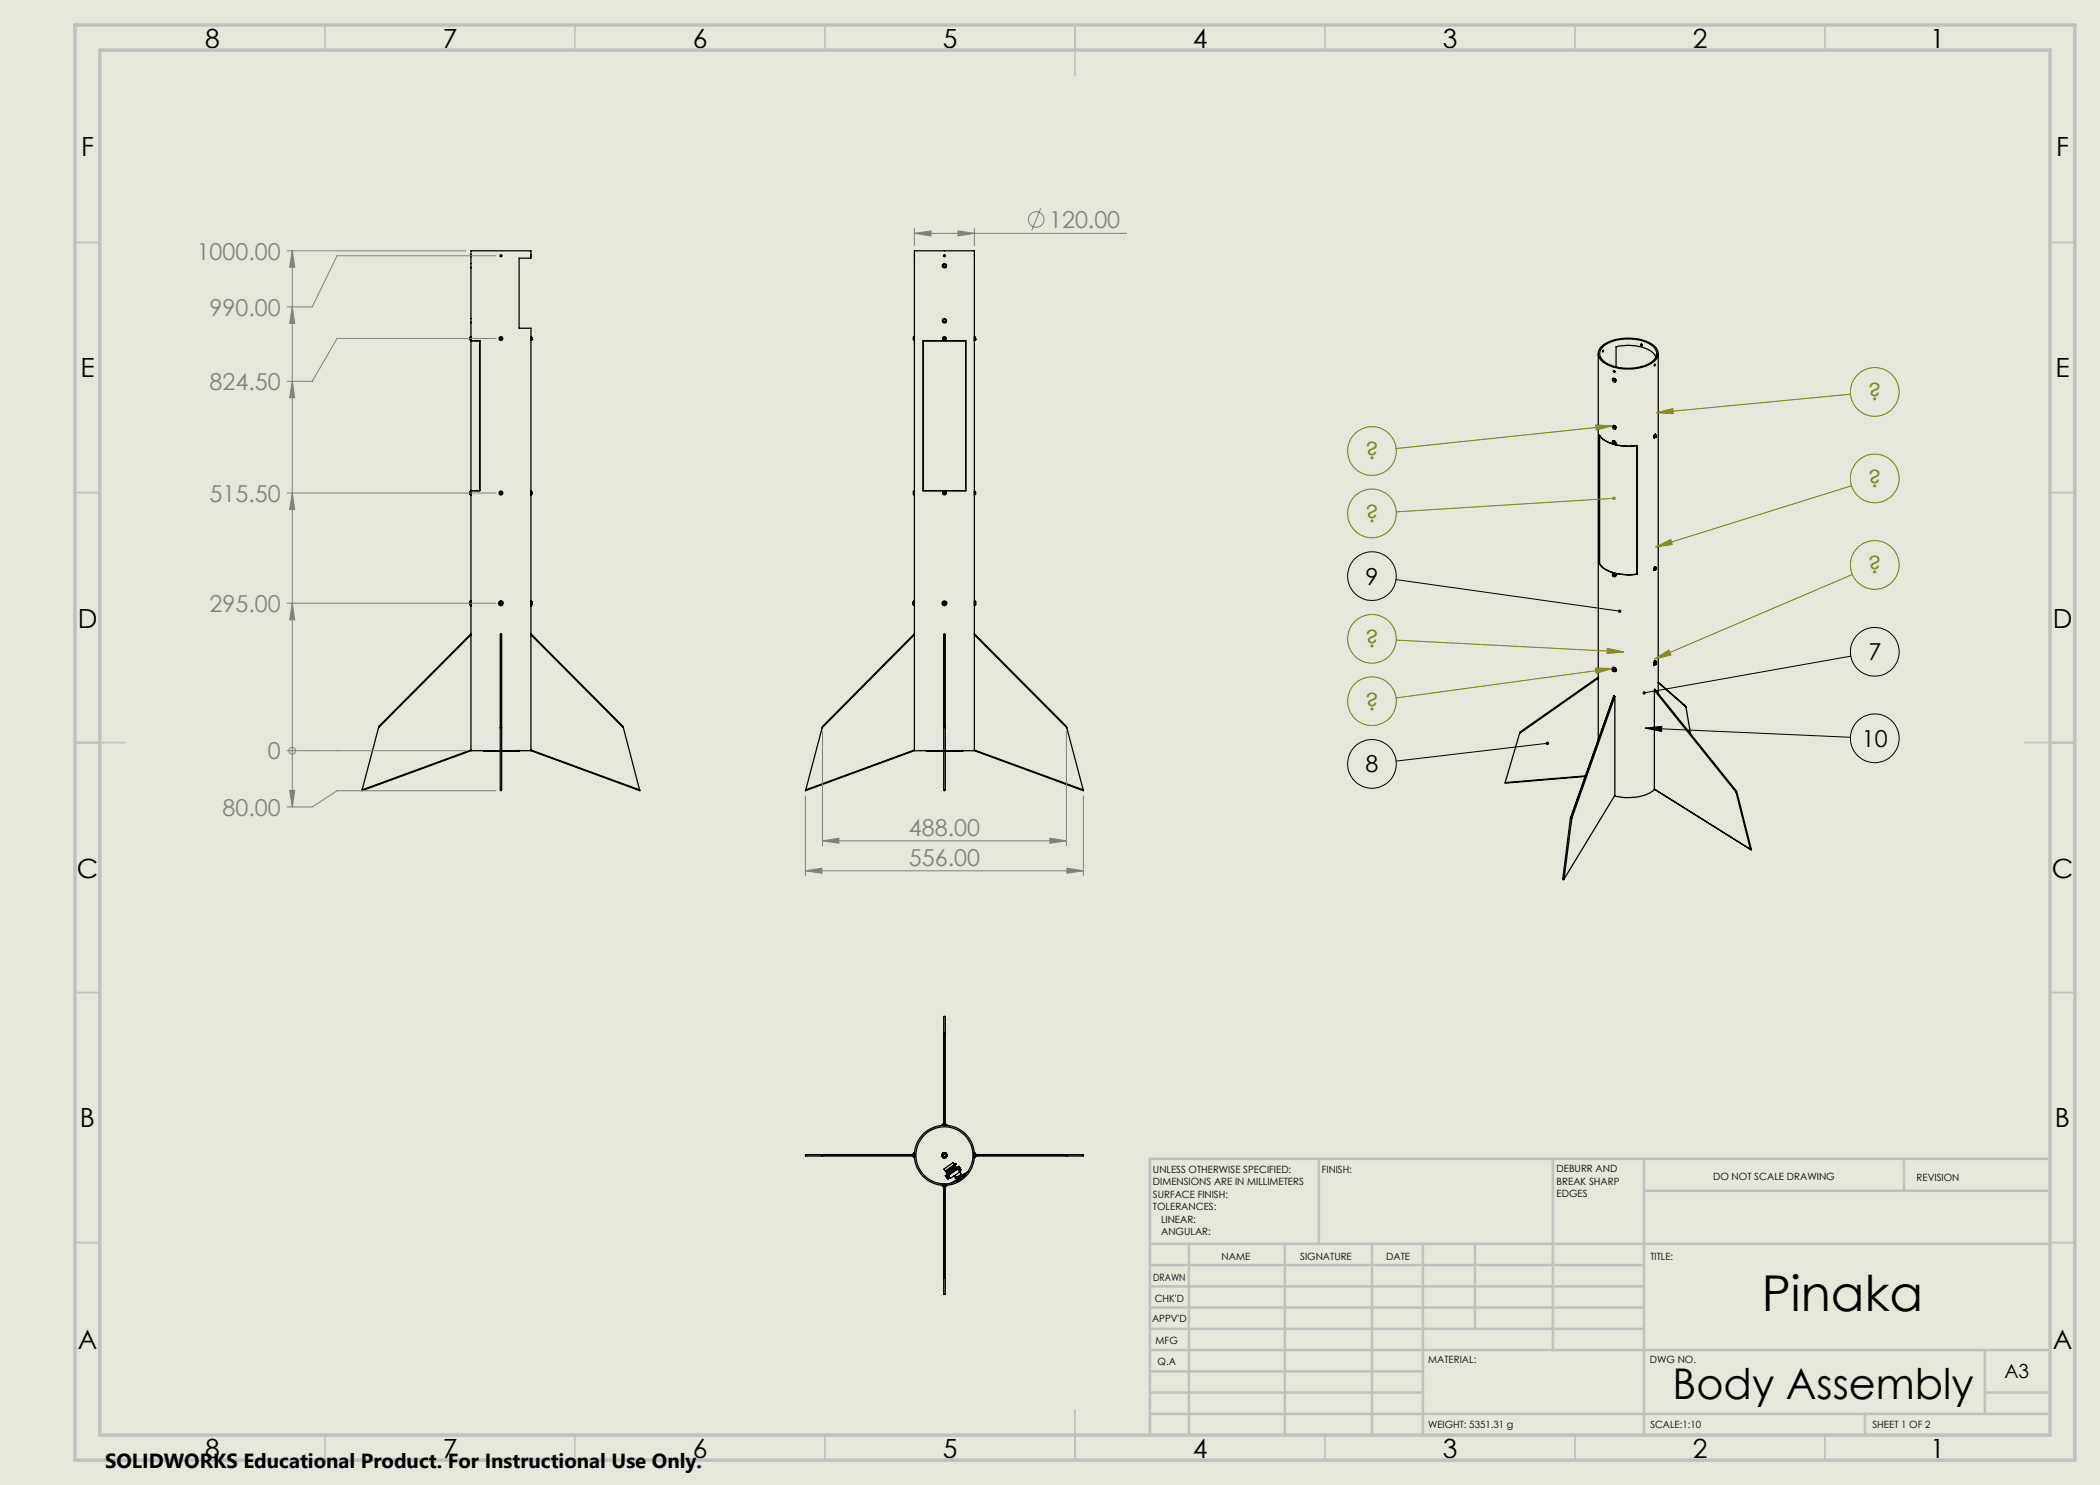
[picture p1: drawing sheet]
<svg xmlns="http://www.w3.org/2000/svg" width="420mm" height="297mm" viewBox="0 0 420 297" stroke-linecap="round" stroke-linejoin="round" font-family="sans-serif">
<path d="M0 0h420v297h-420z" fill="none" stroke="#e6e6db" stroke-width=".2"/>
<path d="M0 0h420v297h-420z" fill="#e6e6db"/>
<g fill="none" stroke="#000" stroke-width=".25">
<path d="M94.2 67.3a.46 .46 0 0 0 0 .8M94.2 67.3v.8M94.2 68.1h.1M94.2 67.3h.1M94.2 68.2h1.8zM94.2 67.3v-17.1h12v1.4h-2.4v14h2.4v1.7M94.2 68.1v30.1M96 68.2v29.9M100 67.7l.1 .1M100.1 67.8h.1M100.2 67.6l-.2 .1M100.2 67.6h.1"/>
<path d="M100.3 67.6v.2M100.3 67.8h-.1M106.2 67.5v.4M106.2 68.1h.1M106.2 67.3h.1M106.2 67.3l.2 .2v.4M106.2 67.3v30.9M106.4 67.9l-.2 .2M106.4 67.9h.1M182.8 67.3l-.1 .2v.4l.1 .2M182.8 67.3v.8M182.8 68.1h.1"/>
<path d="M182.8 67.3h.1M182.9 67.3v.8M182.9 68.1v30.9M182.9 67.3v-17.1h12v17.1M182.9 67.5v.4M184.6 68.2h8.5v29.9h-8.5zM188.8 67.7v.1M188.8 67.8h.1M188.9 67.6l-.1 .1M188.9 67.6h.1M189 67.6v.2M189 67.8h-.1"/>
<path d="M194.9 67.3v30.9M194.9 67.5v.4M194.9 68.1h.1M194.9 67.3h.1M194.9 67.3l.2 .2v.4M194.9 67.3v.8M195.1 67.9l-.2 .2M195.1 67.9h.1M319.7 70.7v77.2M320.2 69.4a9.3 9.3 0 0 1 8.2-1.4 4.1 4.1 0 0 1 3.2 2.4 2.56 2.56 0 0 1-1.9 2.6 9.8 9.8 0 0 1-9.2-.6 1.88 1.88 0 0 1-.3-3zM320.4 69.6a8.4 8.4 0 0 1 7.5-1.6 4 4 0 0 1 3.4 2.5 2.66 2.66 0 0 1-2 2.5 9.2 9.2 0 0 1-8.6-.8 1.72 1.72 0 0 1-.3-2.6zM322.8 74.2l.2 .2"/>
<path d="M322.8 75.7l.1 .3 .2 .1M328.3 68.8l.2 .2M331 72.8v.3l-.1 .1zM331.2 71.4a4.9 4.9 0 0 0-4-2.2l-1.8-.1-2.2 .3v4M331.6 70.7v68M94.2 98.2a.46 .46 0 0 0 0 .8M94.2 98.2v.8M94.2 98.2h.1M94.2 99h.1M94.2 98.1h1.8zM94.2 98.4v.4M94.2 99v21.2"/>
<path d="M100 98.6l.1 .1M100.1 98.7h.1M100.2 98.5l-.2 .1M100.2 98.5h.1M100.3 98.5v.2M100.3 98.7h-.1M106.2 98.4v.4M106.2 98.2h.1M106.2 99h.1M106.2 99v21.2M106.2 98.2l.2 .2v.4l-.2 .2M106.2 98.2v.8"/>
<path d="M182.7 98.4v.4l.1 .2M182.7 98.4h.1M182.8 98.2l-.1 .2M182.8 98.2v.8M182.8 98.2h.1M182.8 99h.1M182.9 98.4v.4M182.9 99v21.2M188.8 98.7h.1M188.8 98.5v.2M188.9 98.5h.1M188.9 98.5h-.1"/>
<path d="M189 98.7h-.1M189 98.5v.2M194.9 98.2v22M194.9 98.4v.4M194.9 98.2h.1M194.9 99h.1M194.9 98.2a.46 .46 0 0 1 0 .8M194.9 98.2v.8M319.9 87.1a6.3 6.3 0 0 0 5.2 2.1l2.3-.1v25.7a8.7 8.7 0 0 1-7.1-1.6l-.4-.4zM322.5 88.2a.4 .4 0 0 1 .5 .1 .4 .4 0 0 1 .1 .5M322.6 88.5v.1M322.6 88.6l.2 .1"/>
<path d="M322.7 88.5v.1M322.7 88.5h-.1M322.7 88.5h.1M322.7 88.6h-.1M322.7 88.6h.1M322.8 85.2l.1 .2 .2 .1M322.8 88.5l.1 .2M322.8 88.6h.1M322.8 88.6v.1M322.9 88.7h-.1M330.8 87.6h.1M331.1 86.9l-.3 .2v.5"/>
<path d="M331.1 87.4h.1M331.1 87.3l.1 .1M331.1 87.2h.1M331.1 86.9l.1 .3M331.1 86.9l-.2 .1a.29 .29 0 0 0-.2 .3 .29 .29 0 0 0 .3 .3l.2-.2M331.1 87.1l.1 .1-.1 .3zM331.2 87.1l-.1 .3M331.2 87.2v.2M331.2 87.1v.1M322.5 114.7a.4 .4 0 0 1 .5 .1 .4 .4 0 0 1 .1 .5M322.6 115.1l.1 .1M322.6 115v.1"/>
<path d="M322.7 115h.1M322.7 115h-.1M322.7 115l-.1 .1M322.7 115l.1 .1M322.8 115.2h-.1M322.8 115v.2M322.8 115.1l-.1 .1M322.9 115.1h-.1M331.1 113.3h-.2l-.1 .4 .1 .4M331.1 113.9h.1M331.1 113.8l.1 .1M331.1 113.7h.1"/>
<path d="M331.1 113.3l.1 .4M331.1 113.3l-.2 .2a.29 .29 0 0 0-.2 .3 .29 .29 0 0 0 .3 .2l.2-.1M331.1 113.6l.1 .1-.1 .2zM331.1 113.6v.3M331.1 113.6h.1M331.2 113.7v.2M331.2 113.6v.1M94.2 120.2a.57 .57 0 0 0 0 .9M94.2 120.2v.9M94.2 121.1h.1M94.2 120.2h.1M94.2 121.1v29"/>
<path d="M94.2 126.7l-18.4 18.6-.1 .3M94.2 127l-18.5 18.6M100 120.8h.2M100 120.6v.2M100.2 120.5l-.2 .1M100.2 120.5l.1 .1M100.2 126.7l.1 .3v31l-.1 .1-.2-.1v-31zM100.2 126.7v18.6M100.3 120.8h-.1M100.3 120.6v.2M106.2 120.4v.5M106.2 121.1h.1"/>
<path d="M106.2 120.2h.1M106.2 121.1v29M106.2 127l18.5 18.6M106.2 126.7l18.4 18.6 .1 .3M106.2 120.2a.57 .57 0 0 1 0 .9M106.2 120.2v.9M182.8 120.2a.57 .57 0 0 0 0 .9M182.8 120.2v.9M182.8 121.1h.1M182.8 120.2h.1M182.9 120.2v.7M182.9 120.9v.2"/>
<path d="M182.9 120.4v.5M182.9 121.1v29M182.9 127l-18.5 18.6M182.9 126.7l-18.4 18.6-.1 .3M188.7 120.8h.2M188.7 120.6v.2M188.9 120.5l.2 .1M188.9 120.5l-.2 .1M188.9 126.7l.2 .3v31l-.2 .1-.2-.1v-31zM188.9 126.7v18.6M189.1 120.8h-.2M189.1 120.6v.2"/>
<path d="M194.9 120.2v.9M194.9 120.4v.5M194.9 121.1h.1M194.9 120.2h.1M194.9 121.1v29M194.9 126.7l18.4 18.6 .1 .3M194.9 127l18.5 18.6M194.9 120.2a.64 .64 0 0 1 0 .9M319.7 135.4l-15.6 11-.2 .3M319.7 135.6l-15.8 11.1M322.5 133.6a.48 .48 0 0 1 .6 0 .48 .48 0 0 1 0 .6M322.6 133.9v.2"/>
<path d="M322.6 134.1l.1 .1M322.7 133.9l.1 .2M322.7 133.9h.1M322.7 133.9l-.1 .2M322.7 133.9l.1 .1M322.7 133.9h-.1M322.8 134.1l-.1 .1M322.8 134v.1M322.8 139.1l-8.5 24.3M322.8 139.1l.2 .2M322.8 139.1l-8.7 24.5M322.9 134.1h-.1"/>
<path d="M323 139.3v19.8l-10.2 16.7M323 139.3l-8.6 24.4M330.8 133.1h.1M330.9 138.1v19.7M330.9 138.1l16.3 20.3M330.9 138.1v-.3l16.3 20.3M331.1 132.1l-.3 .4v.6M331.1 132.1h.1M331.1 132.6v.2M331.1 132.8h.1M331.1 132.6l.2 .1M331.2 132.4l.1 .2-.2 .3z"/>
<path d="M331.2 132.5h.1M331.2 132.5l-.1 .1M331.3 132.5v.2M331.3 132.7l-.1 .1M331.3 132.5l-.1-.3a.54 .54 0 0 0-.3 .9l.3-.3M331.6 136.5l5.6 4.9M75.7 145.6l-3.3 12.4M94.2 150.1l5.8 .1h-3.3M94.2 150l-21.8 8M94.2 150.1l-21.8 8v-.1M96.7 150.1v.1M96.7 150.1h.1"/>
<path d="M96.7 150.2h.1M96.8 150.2h.1M96.8 150.1v.1M96.9 150.2h.1M96.9 150.1v.1M97 150.2h.1M97 150.1v.1M97.1 150.2h.1M97.1 150.1v.1M97.2 150.2h.1M97.2 150.1v.1M97.3 150.2h.1"/>
<path d="M97.3 150.1v.1M97.3 150.1h.1M97.4 150.2h.1M97.4 150.1v.1M97.4 150.1h.1M97.5 150.1v.1M97.5 150.2h.1M97.5 150.1l.1 .1M97.5 150.1h.1M97.6 150.2h.1M97.6 150.1v.1M97.7 150.2h.1"/>
<path d="M97.7 150.1v.1M97.8 150.2h.1M97.8 150.1v.1M97.9 150.2h.1M97.9 150.1v.1M97.9 150.1l.1 .1M98 150.2h.1M98 150.1v.1M98.1 150.2h.1M98.1 150.1v.1M98.2 150.2h.1M98.2 150.1v.1"/>
<path d="M98.3 150.1h.1M98.3 150.1v.1M98.4 150.2h.1M98.4 150.1v.1M98.5 150.1h.1M98.5 150.1v.1M98.5 150.2h.1M98.6 150.1h.1M98.6 150.2h.1M98.6 150.1v.1M98.7 150.2h.1M98.7 150.1v.1"/>
<path d="M98.8 150.2h.1M98.8 150.1v.1M98.8 150.1l1.2 .1M98.9 150.2h.1M98.9 150.1v.1M99 150.1h.1M99 150.1v.1M99 150.2h.1M99.1 150.1v.1M99.1 150.1h.1M99.1 150.2h.1M99.2 150.1v.1"/>
<path d="M99.2 150.1h.1M99.2 150.2h.1M99.3 150.1v.1M99.3 150.1h.1M99.3 150.2h.1M99.4 150.1v.1M99.4 150.2h.1M99.5 150.1v.1M99.5 150.2h.1M99.6 150.1v.1M99.6 150.2h.1M99.7 150.1v.1"/>
<path d="M99.7 150.1h.1M99.7 150.2h.1M99.8 150.1v.1M99.8 150.1h.1M99.8 150.2h.1M99.9 150.2h.1M99.9 150.1v.1M100.2 145.3l-.2 .3M100.2 145.3l.1 .3M100.3 150.2h3.3M100.3 150.1h5.9M100.4 150.2h.1"/>
<path d="M100.4 150.1v.1M100.5 150.2h.1M100.5 150.1v.1M100.6 150.2h.1M100.6 150.1v.1M100.7 150.2h.1M100.8 150.2h.1M100.9 150.2h.1M100.9 150.1v.1M100.9 150.1h.1M101 150.2h.1M101 150.1v.1"/>
<path d="M101 150.1h.1M101.1 150.2h.1M101.1 150.1v.1M101.1 150.1h.1M101.2 150.1h.1M101.2 150.1v.1M101.3 150.2h.1M101.4 150.1l-.1 .1M101.4 150.1h.1M101.4 150.2h.1M101.4 150.1v.1M101.5 150.2h.1"/>
<path d="M101.5 150.1v.1M101.5 150.1l-1.2 .1M101.6 150.2h.1M101.6 150.1v.1M101.7 150.1v.1M101.7 150.2h.1M101.8 150.2h.1M101.8 150.1v.1M101.8 150.1h.1M101.9 150.2h.1M101.9 150.1v.1M102 150.2h.1"/>
<path d="M102 150.1v.1M102.1 150.2h.1M102.1 150.1v.1M102.1 150.1h.1M102.2 150.2h.1M102.2 150.1v.1M102.3 150.2h.1M102.3 150.1v.1M102.3 150.1h.1M102.4 150.2h.1M102.4 150.1v.1M102.5 150.2h.1"/>
<path d="M102.6 150.1l-.1 .1M102.6 150.1h.1M102.6 150.2h.1M102.6 150.1v.1M102.7 150.2h.1M102.7 150.1v.1M102.8 150.2h.1M102.8 150.1v.1M102.8 150.1h.1M102.9 150.1h-.1M102.9 150.2h.1M102.9 150.1v.1"/>
<path d="M103 150.2h.1M103 150.1v.1M103 150.1h.1M103.1 150.2h.1M103.1 150.1l-.1 .1M103.2 150.2h.1M103.2 150.1v.1M103.3 150.2h.1M103.3 150.1v.1M103.4 150.2h.1M103.4 150.1v.1M103.5 150.2h.1"/>
<path d="M103.5 150.1v.1M103.6 150.1l-.1 .1M103.6 150.2h.1M103.6 150.1v.1M103.7 150.1h.1M103.7 150.1h-.1M106.2 150.1l21.8 8-.1-.1M106.2 150l21.7 8M124.7 145.6l3.2 12.4M164.4 145.6l-3.3 12.4M182.9 150.1l5.8 .1h-3.2M182.9 150l-21.8 8"/>
<path d="M182.9 150.1l-21.8 8v-.1M185.3 150.1h.1M185.4 150.2h.1M185.4 150.1v.1M185.4 150.1l.1 .1M185.5 150.2h.1M185.5 150.1v.1M185.6 150.1v.1M185.6 150.2h.1M185.6 150.1l.1 .1M185.7 150.2h.1M185.7 150.1v.1"/>
<path d="M185.8 150.1v.1M185.8 150.2h.1M185.9 150.2h.1M185.9 150.1v.1M186 150.1v.1M186 150.2h.1M186 150.1h.1M186.1 150.2h.1M186.1 150.1v.1M186.2 150.2h.1M186.2 150.1v.1M186.2 150.1h.1"/>
<path d="M186.3 150.2h.1M186.3 150.1v.1M186.4 150.2h.1M186.4 150.1v.1M186.5 150.1v.1M186.5 150.2h.1M186.5 150.1h.1M186.5 150.1l.1 .1M186.6 150.2h.1M186.6 150.1v.1M186.7 150.2h.1M186.7 150.1v.1"/>
<path d="M186.7 150.1l.1 .1M186.8 150.2h.1M186.8 150.1v.1M186.9 150.1h.1M186.9 150.2h.1M186.9 150.1v.1M187 150.2h.1M187 150.1v.1M187.1 150.1v.1M187.1 150.2h.1M187.2 150.2h.1M187.2 150.1v.1"/>
<path d="M187.3 150.2h.1M187.3 150.1v.1M187.4 150.1h.1M187.4 150.1v.1M187.4 150.2h.1M187.5 150.1v.1M187.5 150.1h.1M187.5 150.2h.1M187.6 150.2h.1M187.6 150.1l1.1 .1M187.6 150.1v.1M187.7 150.2h.1"/>
<path d="M187.8 150.2h.1M187.8 150.1v.1M187.9 150.2h.1M187.9 150.1v.1M188 150.2h.1M188 150.1v.1M188.1 150.2h.1M188.1 150.1v.1M188.2 150.2h.1M188.2 150.1v.1M188.3 150.2h.1M188.3 150.1v.1"/>
<path d="M188.4 150.2h.1M188.4 150.1v.1M188.5 150.2h.1M188.6 150.1l-.1 .1M188.6 150.1h.1M188.6 150.2h.1M188.9 145.3l-.2 .3M188.9 145.3l.2 .3M189.1 150.2h3.2M189.1 150.1v.1M189.1 150.1h5.8M189.1 150.1h.1"/>
<path d="M189.1 150.2h.1M189.2 150.2h.1M189.2 150.1v.1M189.3 150.2h.1M189.3 150.1v.1M189.4 150.2h.1M189.4 150.1v.1M189.5 150.2h.1M189.5 150.1v.1M189.6 150.2h.1M189.6 150.1v.1M189.7 150.2h.1"/>
<path d="M189.7 150.1v.1M189.8 150.2h.1M189.8 150.1v.1M189.9 150.1h.1M189.9 150.1v.1M190 150.2h.1M190 150.1v.1M190.1 150.2h.1M190.1 150.1v.1M190.2 150.1l.1 .1M190.3 150.2h.1M190.3 150.1v.1"/>
<path d="M190.3 150.1l-1.2 .1M190.4 150.1l-.1 .1M190.4 150.1h.1M190.4 150.2h.1M190.5 150.2h.1M190.5 150.1v.1M190.6 150.1v.1M190.6 150.2h.1M190.7 150.2h.1M190.7 150.1v.1M190.7 150.1h.1M190.8 150.2h.1"/>
<path d="M190.8 150.1v.1M190.9 150.2h.1M191 150.2h.1M191 150.1v.1M191.1 150.2h.1M191.1 150.1v.1M191.1 150.1h.1M191.2 150.2h.1M191.2 150.1v.1M191.3 150.2h.1M191.3 150.1v.1M191.3 150.1h.1"/>
<path d="M191.4 150.2h.1M191.5 150.2h.1M191.5 150.1v.1M191.5 150.1h.1M191.6 150.1l-.1 .1M191.6 150.1h.1M191.6 150.2h.1M191.6 150.1h-.1M191.6 150.1v.1M191.7 150.2h.1M191.7 150.1v.1M191.7 150.1h.1"/>
<path d="M191.8 150.1h-.1M191.8 150.2h.1M191.8 150.1v.1M191.9 150.1l-.1 .1M191.9 150.2h.1M191.9 150.1v.1M192 150.1l-.1 .1M192 150.2h.1M192 150.1v.1M192.1 150.2h.1M192.1 150.1v.1M192.2 150.1l-.1 .1"/>
<path d="M192.2 150.2h.1M192.2 150.1v.1M192.3 150.2h.1M192.3 150.1v.1M192.4 150.1h.1M192.4 150.1l-.1 .1M194.9 150.1l21.8 8-.1-.1M194.9 150l21.7 8M213.4 145.6l3.2 12.4M303.9 146.7l-2.9 9.8M317 155.2l-16 1.3M317 155.3l-15.9 1.3-.1-.1"/>
<path d="M330.9 157.8v.1a8.8 8.8 0 0 1-7.2 1.4l-.8-.1M330.9 157.8l19.3 12.2M337.2 141.4l.9 5.3M347.2 158.4l2.9 11.5 .1 .1M347.2 158.1v.3M347.2 158.1l3 11.9M314.1 163.6l-1.5 12.2 .1 .2 .1-.2M314.3 163.4l.1 .3M314.3 163.4l-.2 .2M314.4 163.7l-1.6 12.1M188.7 206.6l.2 .1M188.9 206.7v18.1"/>
<path d="M189.1 206.6l-.2 .1M164.4 230.9l.1 .2M164.5 231.1h18.1M164.5 231.1l-.1 .1M182.6 230.9h-21.5v.2v.1h21.5M182.8 230.7a.51 .51 0 0 0 0 .8M182.8 230.6a.58 .58 0 0 0 0 .9M182.8 230.7v.8M182.8 231.5h.1M182.8 230.6v.1M182.8 230.6l.1 .1M182.8 230.7h.1"/>
<path d="M182.9 231.3h.1M182.9 230.9h.1M182.9 230.8h.1M182.9 230.7v.8M182.9 231.5h-.1M188.4 237.1a.57 .57 0 0 0 1 0M188.4 237.1h.1M188.4 225h.1M188.4 225v.1M188.5 231.3l.4 .3M188.5 230.9v.4M188.5 231.3l.1 .3h.3"/>
<path d="M188.5 230.9l-.2 .2 .2 .2M188.5 237.1a.46 .46 0 0 0 .8 0M188.5 225a.46 .46 0 0 1 .8 0M188.5 237.1h.8M188.5 225h.8M188.5 225v.1M188.6 225.1h.1M188.7 225.1h.1M188.7 237.1h.1M188.7 224.8v-21.5h.2h.2v21.5M188.7 237.3v21.5l.2 .1 .2-.1v-21.5M188.9 224.8h-.3l-.2 .2"/>
<path d="M188.9 224.8h.2l.3 .2M188.9 230.6h-.3l-.1 .3M188.9 230.6l-.4 .3M188.9 230.6l.4 .2M188.9 230.6l.3-.1 .1 .3M188.9 237.3v18.2M189.1 225.1h.1M189.1 237.1h.1M189.3 237.1h.1M189.3 225h.1M189.3 225v.1M189.3 230.8v.5"/>
<path d="M189.3 230.8l.2 .2-.2 .3M189.3 235.1l.1-.1-.2 .2zM189.3 231.3l-.4 .3M189.3 231.3l-.1 .3h-.3M189.4 225v.1M189.4 234.2l.4 .6M189.4 234.2l1.3-.9 .2 .1-1.4 .9zM189.5 234.3l1.4-.9 .1 .2-1.3 1zM189.7 234.1h.1M189.7 235.1l-.5 .3M189.7 235.1l-.2-.3-.4 .3 .3 .5 .4-.3M189.7 235.1l.1 .2"/>
<path d="M189.7 234v.1M189.8 234h.1M189.8 234v.1M189.8 234.1h.1M189.8 234.2v.1M189.8 234.3h.1M189.8 234.2h.1M189.9 234h.1M189.9 234.2h-.1M189.9 234.3h.1M189.9 234.2l-.1 .1M189.9 234.2h.1"/>
<path d="M189.9 233.9v.1M189.9 233.9h.1M190 233.9h.1M190 233.9l-.1 .1M190 234.2h-.1M190 234.2l-.1 .1M190 234.2v.1M190 234.3h.1M190 234.3h-.1M190 234.2h.1M190 233.9h-.1M190 234.1l.1 .1"/>
<path d="M190 234.1h.1M190 233.8h.1M190 233.8v.1M190.1 234.1h-.1M190.1 234.1v.1M190.1 234.2h.1M190.1 233.8h.1M190.1 233.8l-.1 .1M190.1 233.9h.1M190.1 234.1h.1M190.1 233.8v.1M190.1 233.8h-.1"/>
<path d="M190.2 233.7h.1M190.2 234h.1M190.2 234v.1M190.2 234.1h.1M190.3 233.7h-.1M190.3 233.7h.1M190.3 234.1h.1M190.3 234v.1M190.3 233.6l-.1 .1M190.3 233.6h.1M190.3 234.1h-.1M190.3 233.6v.1"/>
<path d="M190.3 233.9v.1M190.3 233.9h.1M190.4 233.6h-.1M190.4 233.6h.1M190.4 233.9h-.1M190.4 233.9h.1M190.4 234h.1M190.4 233.9l-.1 .1M190.4 233.8v.1M190.4 233.5l.1 .1M190.4 233.8h.1M190.5 233.5h.1"/>
<path d="M190.5 233.9h.1M190.5 233.8v.1M190.5 233.5v.1M190.5 233.6h.1M190.5 233.9v.1M190.5 233.7l.1 .2zM190.6 233.5h.1M190.6 233.4l.1 .1zM190.6 233.7v.2M190.6 233.7h.1M190.6 233.6l.2 .1zM190.8 235.2l.3 .5 .2-.2"/>
<path d="M190.8 233l.6 .9-1.6 1.1M190.8 233l-1.6 1.2 .6 .8M191 235.1l.3 .4M191.1 232.8h.1M191.1 232.8l-.1 .2M191.1 232.8l-.2 .1M191.1 233.9l-.1-.2-1.3 .9 .1 .2M191.2 233.9l-1.4 .9M191.2 233.9l-.5-.7-1.3 1M191.6 233.5l.1-.1zM191.6 235.4h.1M191.6 235.3l.1 .1"/>
<path d="M191.7 235.4h.1M191.7 235.7l-1.3 .9M191.7 234h.1M191.7 235.7l.1 .1M191.7 234l-1.1-1.5-1.8 1.3 1 1.5M191.8 235.3h.1M191.8 235.8l-.7 .5M191.9 235.2l-.1 .1M191.9 235.2h.1M191.9 234.4l.4 .4-1 .7M191.9 234.4h.1M191.9 233.5l.3 .5-.4 .2 .1 .2"/>
<path d="M191.9 234.4l-1.8 1.3-.1-.2-.4 .3-.2-.2M191.9 235.1l.1 .1M191.9 233.5l-.4 .3M191.9 233.5l-.1-.2-.5 .2 .4 .5M192 235.2h.1M192.1 235.2h.1M192.1 235.1h.1M192.1 235.1v.1M192.1 233.7l-.4 .3M192.2 235.3l-.5 .4M192.2 235.3l.1 .2M192.3 235.5l-.5 .3"/>
<path d="M192.4 235.2h-.1M192.5 235.4l-.7 .4M192.5 235.3v.1M192.7 234.9h.1M192.8 234.8l-.6 .5M192.8 234.8l.2 .2M192.8 234.8h.1M192.9 234.8l.1 .2M192.9 235.1h.1M193 235l-.7 .5M193.6 234.3l-1.4 1-.1-.2-.5 .3 .1 .3M194.9 230.9h.1"/>
<path d="M194.9 231.3h.1M194.9 230.8h.1M194.9 230.7v.8M194.9 231.5h.1M194.9 230.7h.1M194.9 230.7l.2 .1a.43 .43 0 0 1-.2 .7M194.9 230.6l.3 .2v.3M194.9 230.6v.1M195.2 231.1v.2l-.3 .2M195.2 231.1h18.1M195.2 230.9h21.4l.1 .2-.1 .1h-21.4M213.3 231.1l.1 .1"/>
<path d="M213.4 230.9l-.1 .2M188.9 255.5h-.2M188.9 255.5h.2"/>
<circle cx="100.2" cy="51.2" r=".2"/>
<circle cx="188.9" cy="51.2" r=".21"/>
<circle cx="188.9" cy="53.2" r=".44"/>
<circle cx="188.9" cy="53.2" r=".22"/>
<circle cx="100.2" cy="67.7" r=".2"/>
<circle cx="100.2" cy="67.7" r=".38"/>
<circle cx="188.9" cy="67.7" r=".21"/>
<circle cx="188.9" cy="64.2" r=".43"/>
<circle cx="188.9" cy="67.7" r=".38"/>
<circle cx="188.9" cy="64.2" r=".22"/>
<circle cx="320.6" cy="70.2" r=".16"/>
<circle cx="322.8" cy="76.1" r=".39"/>
<circle cx="322.9" cy="74.3" r=".18"/>
<circle cx="323" cy="75.9" r=".2"/>
<circle cx="328.3" cy="69" r=".17"/>
<circle cx="100.2" cy="98.6" r=".19"/>
<circle cx="100.2" cy="98.6" r=".38"/>
<circle cx="188.9" cy="98.6" r=".38"/>
<circle cx="188.9" cy="98.6" r=".2"/>
<circle cx="322.7" cy="88.6" r=".18"/>
<circle cx="322.8" cy="88.5" r=".35"/>
<circle cx="322.8" cy="85.5" r=".39"/>
<circle cx="323" cy="85.3" r=".2"/>
<circle cx="322.7" cy="115.1" r=".18"/>
<circle cx="322.8" cy="115" r=".34"/>
<circle cx="100.2" cy="120.7" r=".25"/>
<circle cx="100.2" cy="120.7" r=".48"/>
<circle cx="188.9" cy="120.7" r=".48"/>
<circle cx="188.9" cy="120.6" r=".25"/>
<circle cx="322.7" cy="134" r=".23"/>
<circle cx="322.8" cy="133.9" r=".42"/>
<circle cx="188.9" cy="231.1" r="5.7"/>
<circle cx="188.9" cy="231.1" r=".25"/>
<circle cx="188.9" cy="231.1" r=".31"/>
<circle cx="188.9" cy="231.1" r="6"/>
</g>
<g fill="none" stroke="#808080" stroke-width=".2">
<path d="M57.4 50.2h35.8M58.5 50.2v111.2M58.5 50.2l.4 3.2h-1zM99.2 51.1h-31.8l-5 10.3h-5M182.9 46.7l3.3-.5v1zM182.9 45.7v3.4M182.9 46.7h42.4M191.6 46.2l3.3 .5-3.3 .5zM194.9 45.7v3.4M208.1 41.7l-1.8 4.4M58.5 76.3l.4 3.2h-1zM58.5 61.4l.4 3.3h-1z"/>
<path d="M99.2 67.7h-31.8l-5 8.6h-5M57.4 98.6h41.8M58.5 98.6l.4 3.3h-1zM57.4 120.6h41.8M58.5 120.6l.4 3.4h-1zM57.4 150.1h35.8M57.9 158.1h1l-.4 3.3zM58.5 150.1h.1M99.2 158.1h-31.8l-5 3.3h-5M161.1 159.2v16M164.5 146.3v22.9M213.3 146.3v22.9"/>
<path d="M216.7 159.2v16M161.1 174.2l3.3-.6v1.1zM161.1 174.2h55.6M164.5 168.2l3.3-.6v1.1zM164.5 168.2h48.8M210 167.6l3.3 .6-3.3 .5zM213.4 173.6l3.3 .6-3.3 .5z"/>
<circle cx="207.2" cy="43.9" r="1.56"/>
<circle cx="58.4" cy="150.2" r=".68"/>
</g>
<g fill="none" stroke="#000" stroke-width=".2">
<path d="M279.2 115.9l44.8 6.3M370.2 131.2l-41.3 7.4M309.5 148.7l-30.3 3.5M329 145.6l41.1 1.9M329 145.6l3.4-.3-.1 1z"/>
<circle cx="274.4" cy="115.2" r="4.9"/>
<circle cx="374.9" cy="130.4" r="4.9"/>
<circle cx="274.4" cy="152.8" r="4.9"/>
<circle cx="374.9" cy="147.7" r="4.9"/>
</g>
<g fill="none" stroke="#808000" stroke-width=".2">
<path d="M370.1 78.8l-38.8 3.7M319.2 85l3.3 .2-3.2 .8zM322.5 85.2l-43.3 4.5M322.8 99.7l-43.5 2.7M331.3 82.5l3.2-.8 .1 1zM370.3 97.2l-39.1 12.2M331.2 109.4l3-1.5 .2 1zM370.5 114.9l-39.6 16.9M279.3 128l45.4 2.4M319.1 133.6l3.3 .1-3.2 1zM321.5 129.7l3.2 .7-3.3 .3zM322.4 133.7l-43.2 5.9"/>
<path d="M330.9 131.8l2.9-1.8 .4 1z"/>
<circle cx="374.9" cy="78.4" r="4.9"/>
<circle cx="274.4" cy="90.2" r="4.9"/>
<circle cx="374.9" cy="95.7" r="4.9"/>
<circle cx="274.4" cy="102.7" r="4.9"/>
<circle cx="374.9" cy="113" r="4.9"/>
<circle cx="274.4" cy="127.8" r="4.9"/>
<circle cx="274.4" cy="140.3" r="4.9"/>
</g>
<g fill="none" stroke="#c0c0c0" stroke-width=".35">
<path d="M65 5v5M115 5v5M165 5v5M215 5v10M265 5v5M315 5v5M365 5v5M15 48.5h5M410 48.5h5M15 98.5h5M410 98.5h5M15 148.5h10"/>
<path d="M405 148.5h10M15 198.5h5M410 198.5h5M15 248.5h5M410 248.5h5M65 287v5M115 287v5M165 287v5M215 282v10M265 287v5M315 287v5M365 287v5"/>
</g>
<g fill="none" stroke="#c0c0c0" stroke-width=".5">
<path d="M263.8 231.8v17M310.6 231.8v38.2M328.8 231.8v55.2M328.8 238.2h81.2M380.8 231.8v6.4M410 231.8h-180v55.2M230 248.8h180M230 257.3h98.8M230 253h98.8M237.8 248.8v38.2M257 248.8v38.2M274.4 248.8v38.2"/>
<path d="M284.6 248.8v38.2M295 248.8v17M230 265.8h98.8M230 261.5h98.8M230 278.5h54.6M230 274.3h54.6M230 270h180M397 278.5h13M397 270v12.8M230 282.8h180M373 282.8v4.2"/>
</g>
<path d="M15 5h400v287h-400zM20 10h390v277h-390z" fill="none" stroke="#c0c0c0" stroke-width=".7"/>
<path d="M323.6 122.1a.34 .34 0 0 0 .2 .4 .34 .34 0 0 0 .5-.2l-.3-.1 .3 .1a.35 .35 0 0 0-.2-.4 .35 .35 0 0 0-.5 .2zM309.3 148.4a.35 .35 0 0 0-.2 .4 .35 .35 0 0 0 .5 .2 .35 .35 0 0 0 .2-.4l-.3 .1 .3-.1-.2-.2zM329 145.6l3.4-.3-.1 1zM328.6 138.3l-.1 .3h.4h-.4a.34 .34 0 0 0 .5 .3 .34 .34 0 0 0 .1-.5 .34 .34 0 0 0-.5-.1z" fill="#000"/>
<path d="M322.5 99.4a.35 .35 0 0 0 .2 .6 .35 .35 0 0 0 .4-.3h-.3h.3a.36 .36 0 0 0-.6-.3zM331.2 109.4l3-1.5 .2 1zM331.3 82.5l3.2-.8 .1 1zM330.9 131.8l2.9-1.8 .4 1zM319.1 133.6l3.3 .1-3.2 1zM319.2 85l3.3 .2-3.2 .8zM321.5 129.7l3.2 .7-3.3 .3z" fill="#808000"/>
<g fill="#808080">
<path d="M182.9 46.7l3.3-.5v1zM191.6 46.2l3.3 .5-3.3 .5z"/>
<path d="M161.1 174.2l3.3-.6v1.1zM213.4 173.6l3.3 .6-3.3 .5z"/>
<path d="M164.5 168.2l3.3-.6v1.1zM210 167.6l3.3 .6-3.3 .5z"/>
<path d="M58.5 120.6l.4 3.4h-1zM58.5 98.6l.4 3.3h-1zM58.5 76.3l.4 3.2h-1zM58.5 61.4l.4 3.3h-1zM58.5 50.2l.4 3.2h-1zM57.9 158.1h1l-.4 3.3z"/>
</g>
<text font-size="9.9" x="352.3" y="262.3">Pinaka</text>
<text font-size="8.5" x="334.5" y="279.7">Body Assembly</text>
<g font-size="5.3">
<text x="41" y="9.5">8</text>
<text x="88.5" y="9.5">7</text>
<text x="138.5" y="9.5">6</text>
<text x="188.5" y="9.5">5</text>
<text x="238.5" y="9.5">4</text>
<text x="288.5" y="9.5">3</text>
<text x="338.5" y="9.5">2</text>
<text x="386" y="9.5">1</text>
<text x="16.2" y="31.3">F</text>
<text x="411.2" y="31.3">F</text>
<text x="16.1" y="75.5">E</text>
<text x="411.1" y="75.5">E</text>
<text x="15.5" y="125.5">D</text>
<text x="410.5" y="125.5">D</text>
<text x="15.4" y="175.5">C</text>
<text x="410.4" y="175.5">C</text>
<text x="16" y="225.5">B</text>
<text x="411" y="225.5">B</text>
<text x="15.5" y="269.8">A</text>
<text x="410.5" y="269.8">A</text>
<text x="41" y="291.5">8</text>
<text x="88.5" y="291.5">7</text>
<text x="138.5" y="291.5">6</text>
<text x="188.5" y="291.5">5</text>
<text x="238.5" y="291.5">4</text>
<text x="288.5" y="291.5">3</text>
<text x="338.5" y="291.5">2</text>
<text x="386" y="291.5">1</text>
</g>
<g font-size="4.7" fill="#808080">
<text x="209.8" y="45.6">120.00</text>
<text x="39.3" y="51.9">1000.00</text>
<text x="41.9" y="63.1">990.00</text>
<text x="41.9" y="78">824.50</text>
<text x="41.9" y="100.3">515.50</text>
<text x="41.9" y="122.4">295.00</text>
<text x="53.6" y="151.9">0</text>
<text x="44.5" y="163.1">80.00</text>
<text x="181.8" y="167.1">488.00</text>
<text x="181.8" y="173.1">556.00</text>
</g>
<g font-size="4.7" fill="#808000">
<text x="373.6" y="80.1">?</text>
<text x="273" y="91.9">?</text>
<text x="373.6" y="97.4">?</text>
<text x="273" y="104.4">?</text>
<text x="373.6" y="114.7">?</text>
<text x="273" y="129.5">?</text>
<text x="273" y="141.9">?</text>
</g>
<g font-size="4.7">
<text x="273.1" y="116.9">9</text>
<text x="373.7" y="132">7</text>
<text x="372.4" y="149.3">10</text>
<text x="273.1" y="154.5">8</text>
</g>
<text font-size="4.1" x="21" y="293.7">SOLIDWORKS Educational Product. For Instructional Use Only.</text>
<text font-size="3.9" x="400.9" y="275.5">A3</text>
<g font-size="2">
<text x="230.6" y="234.6">UNLESS OTHERWISE SPECIFIED:</text>
<text x="230.6" y="237.1">DIMENSIONS ARE IN MILLIMETERS</text>
<text x="230.6" y="239.6">SURFACE FINISH:</text>
<text x="264.4" y="234.6">FINISH:</text>
<text x="311.3" y="234.5">DEBURR AND</text>
<text x="311.3" y="237">BREAK SHARP</text>
<text x="311.3" y="239.5">EDGES</text>
<text x="342.6" y="236">DO NOT SCALE DRAWING</text>
<text x="383.3" y="236.2">REVISION</text>
<text x="230.6" y="242.1">TOLERANCES:</text>
<text x="232.2" y="244.6">LINEAR:</text>
<text x="232.2" y="247.1">ANGULAR:</text>
<text x="244.3" y="252">NAME</text>
<text x="260" y="251.9">SIGNATURE</text>
<text x="277.2" y="251.9">DATE</text>
<text x="330.1" y="251.9">TITLE:</text>
<text x="230.6" y="256.1">DRAWN</text>
<text x="230.9" y="260.3">CHK'D</text>
<text x="230.4" y="264.4">APPV'D</text>
<text x="231.1" y="268.8">MFG</text>
<text x="231.5" y="273">Q.A</text>
<text x="285.6" y="272.5">MATERIAL:</text>
<text x="330" y="272.5">DWG NO.</text>
<text x="285.6" y="285.5">WEIGHT: 5351.31 g</text>
<text x="330.1" y="285.6">SCALE:1:10</text>
<text x="374.5" y="285.6">SHEET 1 OF 2</text>
</g>
</svg>
